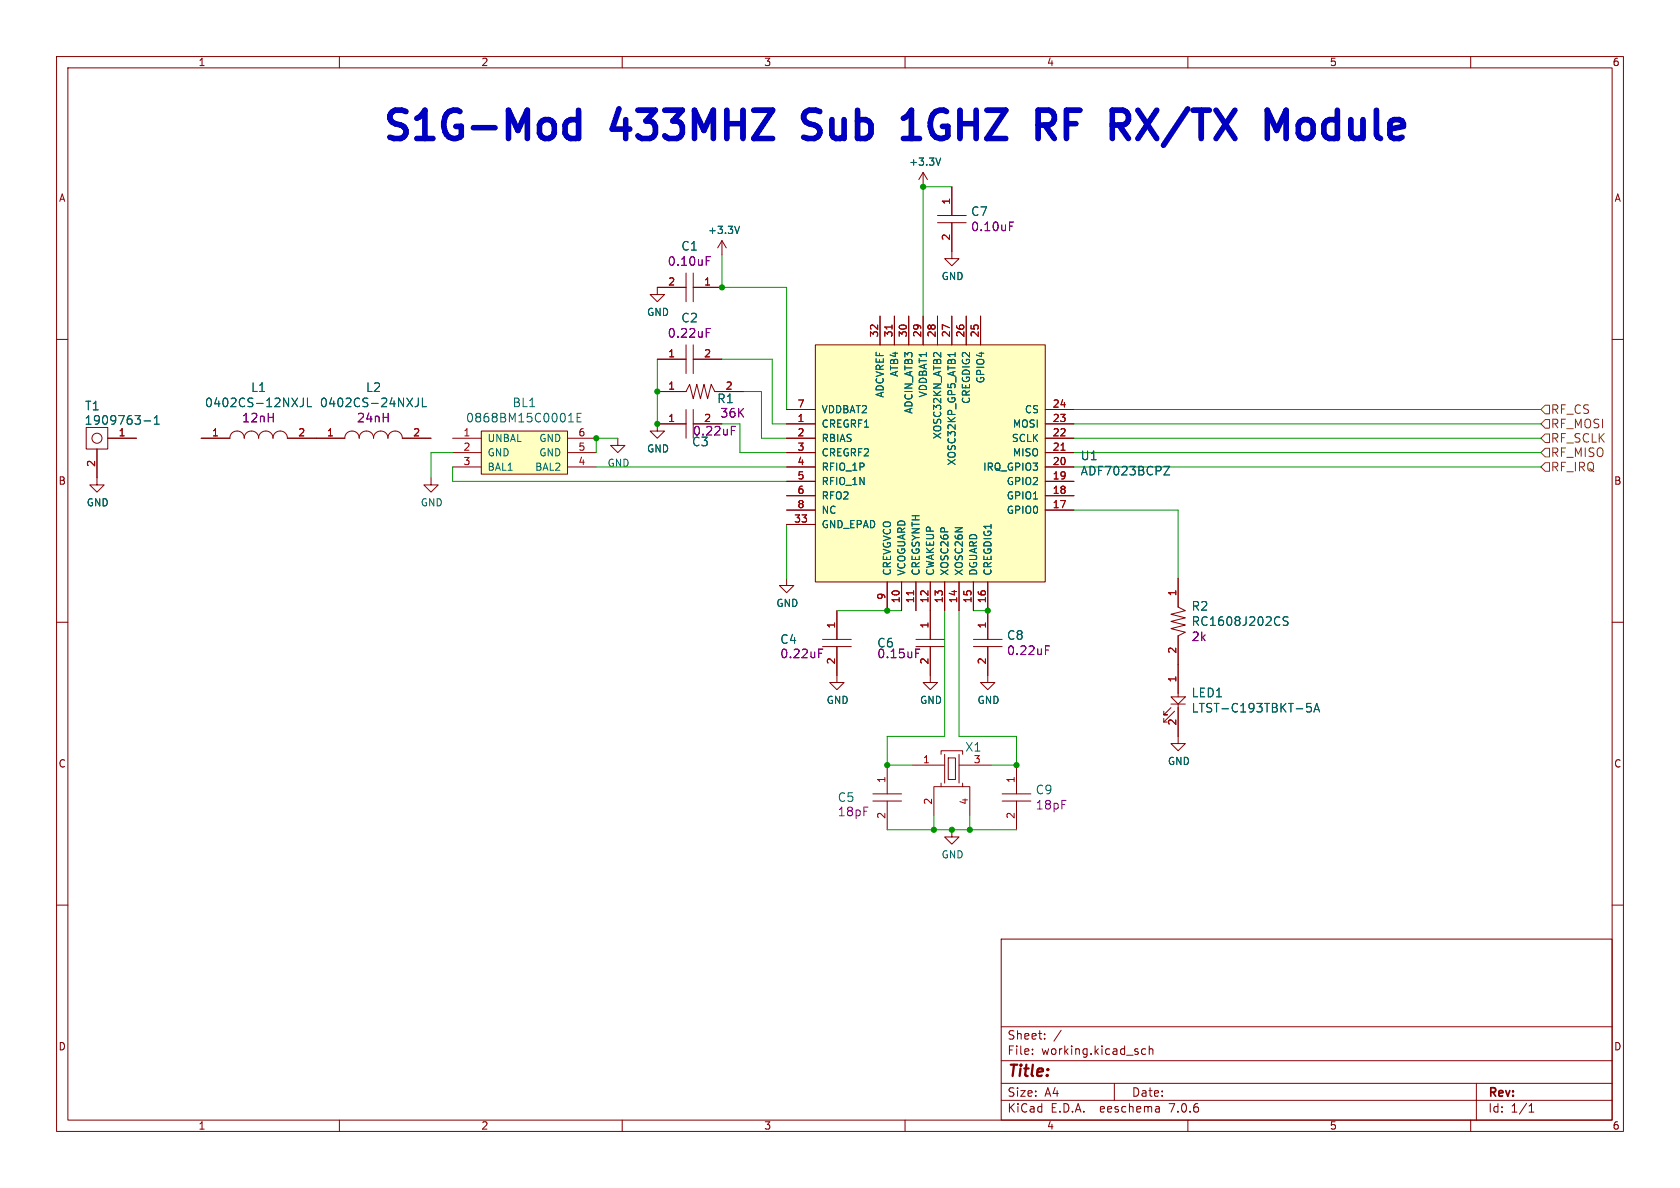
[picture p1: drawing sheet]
<svg xmlns="http://www.w3.org/2000/svg" width="297mm" height="210mm" viewBox="0 0 297 210" stroke-linecap="round" stroke-linejoin="round" font-family="sans-serif">
<g fill="none" stroke="#840000" stroke-width=".18">
<path d="M10 10h277v190h-277zM12 12h273v186h-273zM60 10v2M110 10v2M160 10v2M210 10v2M260 10v2M163.2 30.5v2.5M163.2 30.5l-.8 1.3M163.2 30.5l.8 1.3M165.7 38.1h5.1M165.7 39.4h5.1"/>
<path d="M168.3 39.4v6.3h1.2l-1.2 1.3-1.3-1.3h1.3M168.3 33v5.1M10 60h2M121.3 50.8h-5.1v1.3h1.3l-1.3 1.2-1.3-1.2h1.3M121.3 48.3v5M122.6 48.3v5M122.6 50.8h5M127.6 42.5l-.7 1.3M127.6 42.5v2.6M127.6 42.5l.8 1.3M155.6 55.9v5.1M158.1 55.9v5.1"/>
<path d="M160.7 55.9v5.1M163.2 55.9v5.1M165.7 55.9v5.1M168.3 55.9v5.1M170.8 55.9v5.1M173.4 55.9v5.1M285 60h2M15.2 75.6h3.8v3.8h-3.8zM17.1 79.4v6.3h1.3l-1.3 1.3-1.2-1.3h1.2M19 77.5h5.1M35.6 77.5h5a1.27 1.27 0 0 1 1.3-1.3 1.27 1.27 0 0 1 1.3 1.3 1.27 1.27 0 0 1 1.2-1.3 1.27 1.27 0 0 1 1.3 1.3 1.27 1.27 0 0 1 1.3-1.3 1.27 1.27 0 0 1 1.3 1.3 1.27 1.27 0 0 1 1.2-1.3 1.27 1.27 0 0 1 1.3 1.3h10.2a1.27 1.27 0 0 1 1.2-1.3 1.27 1.27 0 0 1 1.3 1.3 1.27 1.27 0 0 1 1.3-1.3 1.27 1.27 0 0 1 1.2 1.3 1.27 1.27 0 0 1 1.3-1.3 1.27 1.27 0 0 1 1.3 1.3 1.27 1.27 0 0 1 1.2-1.3 1.27 1.27 0 0 1 1.3 1.3h5.1M80 77.5h5.1"/>
<path d="M85.1 76.2h15.2v7.6h-15.2zM100.3 77.5h5.1M109.2 77.5v1.2h1.3l-1.3 1.3-1.3-1.3h1.3M116.2 69.2h5.1l.6-1.3 .7 2.6 .6-2.6 .6 2.6 .7-2.6 .6 2.6 .6-2.6 .7 1.3h5M116.2 63.5h5.1M121.3 74.9h-5.1v1.3h1.3l-1.3 1.3-1.3-1.3h1.3M121.3 61v5M121.3 72.4v5.1M122.6 61v5M122.6 72.4v5.1M122.6 63.5h5M122.6 74.9h5"/>
<path d="M139.1 77.5h5M139.1 74.9h5M139.1 72.4h5M144.1 61h40.7v41.9h-40.7zM184.8 77.5h5.1M184.8 74.9h5.1M184.8 72.4h5.1M76.2 84.5v1.2h1.3l-1.3 1.3-1.3-1.3h1.3M80 80h5.1M80 82.6h5.1M100.3 80h5.1M100.3 82.6h5.1"/>
<path d="M139.1 80h5M139.1 82.6h5M139.1 90.2h5M139.1 87.6h5M139.1 85.1h5M139.1 92.7h5M184.8 80h5.1M184.8 82.6h5.1M184.8 90.2h5.1M184.8 87.6h5.1M184.8 85.1h5.1M10 110h2"/>
<path d="M139.1 102.2v1.3h1.2l-1.2 1.3-1.3-1.3h1.3M145.4 113h5.1M145.4 114.3h5.1M148 114.3v6.4h1.2l-1.2 1.2-1.3-1.2h1.3M148 108v5M156.8 102.9v5.1M159.4 102.9v5.1M161.9 113h5.1M161.9 114.3h5.1M161.9 102.9v5.1M164.5 114.3v6.4h1.2l-1.2 1.2-1.3-1.2h1.3M164.5 102.9v10.1"/>
<path d="M167 102.9v5.1M169.5 102.9v5.1M172.1 113h5.1M172.1 114.3h5.1M172.1 102.9v5.1M174.6 114.3v6.4h1.3l-1.3 1.2-1.2-1.2h1.2M174.6 102.9v10.1M208.3 102.2v5.1l1.2 .7-2.5 .6 2.5 .6-2.5 .7 2.5 .6-2.5 .6 2.5 .7-1.2 .6v10.8M285 110h2M156.8 135.3v5M161.3 135.3h5M165.1 139.1h6.3"/>
<path d="M165.1 139.1v5M166.4 133.4v-.7h3.8v.7M166.4 138.4v.7M166.4 135.3h.6M167 133.4v5M167.6 134h1.3v3.8h-1.3zM169.5 133.4v5M169.5 135.3h.7M170.2 138.4v.7M170.3 135.3h5M171.4 139.1v5M179.7 135.3v5"/>
<path d="M205.7 127v.6M205.7 127.6h.7M207 123.2h2.5l-1.2 1.3zM207 125.1l-1.3 1.3h.7h-.7v-.7M207 124.5h2.5M207.6 125.7l-1.9 1.9M208.3 124.5v6.9h1.2l-1.2 1.3-1.3-1.3h1.3M10 160h2M154.3 140.3h5.1M154.3 141.6h5.1M156.8 141.6v5.1M168.3 146.7v1.3h1.2l-1.2 1.2-1.3-1.2h1.3"/>
<path d="M177.2 140.3h5M177.2 141.6h5M179.7 141.6v5.1M285 160h2M177 166h108v32h-108zM60 198v2M110 198v2M160 198v2M177 194.5h108M177 191.5h108M177 187.5h108M177 181.5h108"/>
<path d="M182.5 186.3v.1M182.5 185.5v.1M184.7 183.6v.1M184.7 182.8v.1M187.6 182.1l-1.3 2M197 191.5v3M202.5 185.5l-.4-.1-.3 .3v.4l.2 .2h.5M203.2 185.5l.2-.1 .3 .1 .1 .9M203.2 184.9v1.5M204.9 195.7l.1 .9M205 196.5l-.2 .1M205 196h-.2"/>
<path d="M210 198v2M260 198v2M261 191.5v6.5M270.3 196.6h.9M270.3 195.5l.4-.4v1.5"/>
<circle cx="17.1" cy="77.5" r=".89"/>
</g>
<g fill="none" stroke="#840084" stroke-width=".18">
<path d="M178.5 40h.5M178.5 39.3h.7M124.9 58.8h.5M124.9 58.1h.7M124.9 46.1h.5M124.9 45.4h.7M129.3 76.1h.5M129.3 75.4h.7M144.8 115.5h.5M144.8 114.7h.7M161.9 115.5h.5M161.9 114.7h.7"/>
<path d="M184.8 114.9h.5M184.8 114.2h.8"/>
</g>
<g fill="none" stroke="#006464" stroke-width=".18">
<path d="M166.3 27.9l-.4 1.3M130.7 40l-.4 1.3M25.5 74.4h1.1M27.3 75h.9M27.3 73.9l.4-.4v1.5M53.6 70.4v1.1a.49 .49 0 0 1-.6 .4M54.4 70.4v1.5h.7M74 70.4v1.1a.49 .49 0 0 1-.6 .4M74.7 70.4v1.5h.7M100.5 74.6h.9M100.7 73.4l.2-.3v1.5M102 73.8h.5"/>
<path d="M102.8 73.1h-.8v1.5h.8M165.2 62.4h.4M166.3 62.3v.8M168.9 62.3v.7M168.9 62.7h-1.3l.3 .2M205.8 82.4h1l-1 1.6h1M227.7 109.1l-.6-.1-.3 .3 .2 .4 .6 .3v.4l-.2 .2-.6-.1M231.8 124.3h-.8v.8l.2-.2 .5 .1 .1 .2v.5l-.3 .2-.5-.2M232.3 125.9l.5-1.6 .5 1.6M232.4 125.4h.7"/>
</g>
<g fill="#ffffc2" stroke="#ffffc2" stroke-width=".18">
<path d="M85.1 76.2h15.2v7.6h-15.2z"/>
<path d="M144.1 61h40.7v41.9h-40.7z"/>
</g>
<path d="M157.7 57.5v.7M187.6 79.6h.7M161.5 104.4v.8" fill="none" stroke="#a90000" stroke-width=".18"/>
<path d="M273.2 74.2h.7v1.5h-.7l-.8-.8zM273.2 79.2h.7v1.6h-.7l-.8-.8zM273.2 76.7h.7v1.5h-.7l-.8-.7zM273.2 71.6h.7v1.6h-.7l-.8-.8zM273.2 81.8h.7v1.5h-.7l-.8-.7z" fill="none" stroke="#725600" stroke-width=".18"/>
<path d="M102.3 19.5v5M142.3 20l-.2 .4v.5l.2 .5M183.5 19.5h1.9a1.36 1.36 0 0 1 1 1.3 1.36 1.36 0 0 1-1 1.3h-1.9M201.2 19.5l3.3 5M204.5 19.5l-3.3 5M99.9 23.5l.5 .7 .5 .3h.9l.5-.3M102.3 21.4l-.5-.3h-.9l-.5 .3-.5 .7M142.1 24.2l.7 .3M159.7 24.5h2.9M159.7 20.9l.5-.2 .9-1.2v5M184.7 22.1l1.7 2.4M230 21.4a1.36 1.36 0 0 1 2.1 .7v1.4a1.36 1.36 0 0 1-1.3 1 1.36 1.36 0 0 1-1.3-1v-1.4z" fill="none" stroke="#0000c2" stroke-width="1"/>
<g fill="none" stroke="#009600" stroke-width=".18">
<path d="M168.3 33h-5.1v22.9M127.6 45.1v5.7h11.5v21.6M109.2 77.5h-3.8v2.5M116.2 63.5v11.4M127.6 74.9h3.2v5.1h8.3M127.6 63.5h8.9v11.4h2.6M131.4 69.2h3.2v8.3h4.5M189.9 74.9h82.5M189.9 72.4h82.5M189.9 77.5h82.5M80 80h-3.8v4.5M80 82.6v2.5h59.1"/>
<path d="M105.4 82.6h33.7M139.1 92.7v9.5M189.9 80h82.5M189.9 90.2h18.4v12M189.9 82.6h82.5M148 108h11.4M167 108v22.2h-10.2v5.1h4.5M169.5 108v22.2h10.2v5.1h-4.4M172.1 108h2.5M156.8 146.7h22.9M165.1 144.1v2.6M171.4 144.1v2.6"/>
</g>
<g fill="#009600" stroke="#009600" stroke-width=".18">
<circle cx="165.1" cy="146.7" r=".46"/>
<circle cx="168.3" cy="146.7" r=".46"/>
<circle cx="171.4" cy="146.7" r=".46"/>
<circle cx="156.8" cy="135.3" r=".46"/>
<circle cx="116.2" cy="74.9" r=".46"/>
<circle cx="179.7" cy="135.3" r=".46"/>
<circle cx="174.6" cy="108" r=".46"/>
<circle cx="116.2" cy="69.2" r=".46"/>
<circle cx="127.6" cy="50.8" r=".46"/>
<circle cx="105.4" cy="77.5" r=".46"/>
<circle cx="156.8" cy="108" r=".46"/>
<circle cx="163.2" cy="33" r=".46"/>
</g>
<g font-size="7" fill="#0000c2">
<text x="67.3" y="25.2">S1G-Mod</text>
<text x="108.6" y="25.2">433MHZ</text>
<text x="144.5" y="25.2">Sub</text>
<text x="164.1" y="25.2">1GHZ</text>
<text x="189.7" y="25.2">RF</text>
<text x="204.8" y="25.2">RX/TX</text>
<text x="234.2" y="25.2">Module</text>
</g>
<text font-size="2.8" fill="#840000" x="178" y="190.9">Title:</text>
<g font-size="2.1" fill="#006464">
<text x="171.6" y="38.4">C7</text>
<text x="120.4" y="44.5">C1</text>
<text x="120.4" y="57.2">C2</text>
<text x="44.3" y="69.5">L1</text>
<text x="64.6" y="69.5">L2</text>
<text x="14.9" y="75.3">1909763-1</text>
<text x="15" y="72.7">T1</text>
<text x="36.1" y="72.2">0402CS-12NXJL</text>
<text x="56.5" y="72.2">0402CS-24NXJL</text>
<text x="82.3" y="74.9">0868BM15C0001E</text>
<text x="90.5" y="72.2">BL1</text>
<text x="191" y="81.6">U1</text>
<text x="191" y="84.3">ADF7023BCPZ</text>
<text x="177.9" y="113.3">C8</text>
<text x="210.6" y="108.2">R2</text>
<text x="210.6" y="110.8">RC1608J202CS</text>
<text x="210.6" y="123.5">LED1</text>
<text x="210.6" y="126.2">LTST-C193TBKT-5A</text>
<text x="170.6" y="133.1">X1</text>
<text x="183" y="140.6">C9</text>
</g>
<g font-size="2.1" fill="#840084">
<text x="171.6" y="41.1">0.10uF</text>
<text x="118" y="47.2">0.10uF</text>
<text x="118" y="59.9">0.22uF</text>
<text x="126.7" y="71.5">R1</text>
<text x="42.7" y="74.9">12nH</text>
<text x="63" y="74.9">24nH</text>
<text x="122.4" y="77.2">0.22uF</text>
<text x="127.3" y="74">36K</text>
<text x="122.3" y="79.1">C3</text>
<text x="210.6" y="113.5">2k</text>
<text x="137.9" y="114">C4</text>
<text x="137.9" y="116.6">0.22uF</text>
<text x="155" y="114.7">C6</text>
<text x="155" y="116.6">0.15uF</text>
<text x="177.9" y="116">0.22uF</text>
<text x="148" y="142">C5</text>
<text x="183" y="143.3">18pF</text>
<text x="148" y="144.5">18pF</text>
</g>
<g font-size="2.1" fill="#725600">
<text x="274.1" y="75.9">RF_MOSI</text>
<text x="274.1" y="73.4">RF_CS</text>
<text x="274.1" y="83.5">RF_IRQ</text>
<text x="274.1" y="81">RF_MISO</text>
<text x="274.1" y="78.5">RF_SCLK</text>
</g>
<g font-size="2.1" fill="#840000">
<text x="178" y="184">Sheet:</text>
<text x="178" y="186.7">File:</text>
<text x="184.1" y="186.7">working.kicad_sch</text>
<text x="178" y="196.9">KiCad</text>
<text x="178" y="194.1">Size:</text>
<text x="184.7" y="194.1">A4</text>
<text x="185.7" y="196.9">E.D.A.</text>
<text x="194.6" y="196.9">eeschema</text>
<text x="200" y="194.1">Date:</text>
<text x="207" y="196.9">7.0.6</text>
<text x="263" y="194.3">Rev:</text>
<text x="263" y="196.9">Id:</text>
<text x="267.1" y="196.9">1/1</text>
</g>
<g font-size="1.8" fill="#840000">
<text x="35" y="11.9">1</text>
<text x="85" y="11.9">2</text>
<text x="135" y="11.9">3</text>
<text x="185" y="11.9">4</text>
<text x="235" y="11.9">5</text>
<text x="285" y="11.9">6</text>
<text x="10.3" y="35.9">A</text>
<text x="285.3" y="35.9">A</text>
<text x="10.3" y="85.9">B</text>
<text x="285.3" y="85.9">B</text>
<text x="10.3" y="135.9">C</text>
<text x="285.3" y="135.9">C</text>
<text x="10.3" y="185.9">D</text>
<text x="285.3" y="185.9">D</text>
<text x="35" y="199.9">1</text>
<text x="85" y="199.9">2</text>
<text x="135" y="199.9">3</text>
<text x="185" y="199.9">4</text>
<text x="235" y="199.9">5</text>
<text x="285" y="199.9">6</text>
</g>
<g font-size="1.8" fill="#006464">
<text x="160.6" y="29.5">+3.3V</text>
<text x="125.1" y="41.6">+3.3V</text>
<text x="166.4" y="49.7">GND</text>
<text x="114.3" y="56.1">GND</text>
<text x="156.4" y="70.4" transform="rotate(-90 156.4 70.4)">ADCVREF</text>
<text x="159" y="66.7" transform="rotate(-90 159 66.7)">ATB4</text>
<text x="164.1" y="70.3" transform="rotate(-90 164.1 70.3)">VDDBAT1</text>
<text x="171.7" y="71.5" transform="rotate(-90 171.7 71.5)">CREGDIG2</text>
<text x="174.2" y="67.9" transform="rotate(-90 174.2 67.9)">GPIO4</text>
<text x="145.2" y="75.8">CREGRF1</text>
<text x="145.2" y="73.3">VDDBAT2</text>
<text x="161.5" y="73.2" transform="rotate(-90 161.5 73.2)">ADCIN_ATB3</text>
<text x="166.6" y="77.7" transform="rotate(-90 166.6 77.7)">XOSC32KN_ATB2</text>
<text x="179" y="75.8">MOSI</text>
<text x="181.1" y="73.3">CS</text>
<text x="86.1" y="78.3">UNBAL</text>
<text x="86.1" y="80.9">GND</text>
<text x="86.1" y="83.4">BAL1</text>
<text x="94.5" y="83.4">BAL2</text>
<text x="95.2" y="80.9">GND</text>
<text x="95.2" y="78.3">GND</text>
<text x="107.3" y="82.7">GND</text>
<text x="114.3" y="80.2">GND</text>
<text x="145.2" y="78.3">RBIAS</text>
<text x="145.2" y="80.9">CREGRF2</text>
<text x="145.2" y="83.4">RFIO_1P</text>
<text x="169.1" y="82.4" transform="rotate(-90 169.1 82.4)">XOSC32KP_GP5_ATB1</text>
<text x="173.7" y="83.4">IRQ_GPIO3</text>
<text x="178.8" y="78.3">SCLK</text>
<text x="179" y="80.9">MISO</text>
<text x="15.2" y="89.7">GND</text>
<text x="74.3" y="89.7">GND</text>
<text x="145.2" y="86">RFIO_1N</text>
<text x="145.2" y="88.5">RFO2</text>
<text x="177.9" y="88.5">GPIO1</text>
<text x="177.9" y="86">GPIO2</text>
<text x="145.2" y="93.6">GND_EPAD</text>
<text x="145.2" y="91">NC</text>
<text x="177.9" y="91">GPIO0</text>
<text x="157.7" y="101.9" transform="rotate(-90 157.7 101.9)">CREVGVCO</text>
<text x="160.2" y="101.9" transform="rotate(-90 160.2 101.9)">VCOGUARD</text>
<text x="162.8" y="101.9" transform="rotate(-90 162.8 101.9)">CREGSYNTH</text>
<text x="165.3" y="101.9" transform="rotate(-90 165.3 101.9)">CWAKEUP</text>
<text x="167.9" y="101.9" transform="rotate(-90 167.9 101.9)">XOSC26P</text>
<text x="170.4" y="101.9" transform="rotate(-90 170.4 101.9)">XOSC26N</text>
<text x="172.9" y="101.9" transform="rotate(-90 172.9 101.9)">DGUARD</text>
<text x="175.5" y="101.9" transform="rotate(-90 175.5 101.9)">CREGDIG1</text>
<text x="137.2" y="107.5">GND</text>
<text x="146" y="124.6">GND</text>
<text x="162.6" y="124.6">GND</text>
<text x="172.7" y="124.6">GND</text>
<text x="206.4" y="135.4">GND</text>
<text x="166.4" y="151.9">GND</text>
</g>
<g font-size="1.8" fill="#a90000">
<text x="168" y="36.3" transform="rotate(-90 168 36.3)">1</text>
<text x="168" y="42.6" transform="rotate(-90 168 42.6)">2</text>
<text x="118" y="50.5">2</text>
<text x="124.4" y="50.5">1</text>
<text x="155.3" y="59.7" transform="rotate(-90 155.3 59.7)">32</text>
<text x="157.9" y="59.7" transform="rotate(-90 157.9 59.7)">31</text>
<text x="160.4" y="59.7" transform="rotate(-90 160.4 59.7)">30</text>
<text x="162.9" y="59.7" transform="rotate(-90 162.9 59.7)">29</text>
<text x="165.5" y="59.7" transform="rotate(-90 165.5 59.7)">28</text>
<text x="168" y="59.7" transform="rotate(-90 168 59.7)">27</text>
<text x="170.6" y="59.7" transform="rotate(-90 170.6 59.7)">26</text>
<text x="173.1" y="59.7" transform="rotate(-90 173.1 59.7)">25</text>
<text x="118" y="63.2">1</text>
<text x="124.4" y="63.2">2</text>
<text x="118" y="69">1</text>
<text x="128.2" y="69">2</text>
<text x="20.9" y="77.2">1</text>
<text x="37.4" y="77.2">1</text>
<text x="52.6" y="77.2">2</text>
<text x="57.7" y="77.2">1</text>
<text x="73" y="77.2">2</text>
<text x="81.8" y="77.2">1</text>
<text x="102.2" y="77.2">6</text>
<text x="118" y="74.7">1</text>
<text x="124.4" y="74.7">2</text>
<text x="140.9" y="74.7">1</text>
<text x="140.9" y="77.2">2</text>
<text x="140.9" y="72.1">7</text>
<text x="186" y="77.2">22</text>
<text x="186" y="74.7">23</text>
<text x="186" y="72.1">24</text>
<text x="16.9" y="82.6" transform="rotate(-90 16.9 82.6)">2</text>
<text x="81.8" y="79.8">2</text>
<text x="81.8" y="82.3">3</text>
<text x="102.2" y="82.3">4</text>
<text x="102.2" y="79.8">5</text>
<text x="140.9" y="79.8">3</text>
<text x="140.9" y="82.3">4</text>
<text x="186" y="82.3">20</text>
<text x="186" y="79.8">21</text>
<text x="140.9" y="84.8">5</text>
<text x="140.9" y="87.4">6</text>
<text x="140.9" y="89.9">8</text>
<text x="186" y="89.9">17</text>
<text x="186" y="87.4">18</text>
<text x="186" y="84.8">19</text>
<text x="140.3" y="92.5">33</text>
<text x="156.6" y="106.1" transform="rotate(-90 156.6 106.1)">9</text>
<text x="159.1" y="106.7" transform="rotate(-90 159.1 106.7)">10</text>
<text x="161.7" y="106.7" transform="rotate(-90 161.7 106.7)">11</text>
<text x="164.2" y="106.7" transform="rotate(-90 164.2 106.7)">12</text>
<text x="166.8" y="106.7" transform="rotate(-90 166.8 106.7)">13</text>
<text x="169.3" y="106.7" transform="rotate(-90 169.3 106.7)">14</text>
<text x="171.8" y="106.7" transform="rotate(-90 171.8 106.7)">15</text>
<text x="174.4" y="106.7" transform="rotate(-90 174.4 106.7)">16</text>
<text x="208" y="105.5" transform="rotate(-90 208 105.5)">1</text>
<text x="147.7" y="111.2" transform="rotate(-90 147.7 111.2)">1</text>
<text x="164.2" y="111.2" transform="rotate(-90 164.2 111.2)">1</text>
<text x="174.4" y="111.2" transform="rotate(-90 174.4 111.2)">1</text>
<text x="147.7" y="117.5" transform="rotate(-90 147.7 117.5)">2</text>
<text x="164.2" y="117.5" transform="rotate(-90 164.2 117.5)">2</text>
<text x="174.4" y="117.5" transform="rotate(-90 174.4 117.5)">2</text>
<text x="208" y="115.6" transform="rotate(-90 208 115.6)">2</text>
<text x="208" y="120.7" transform="rotate(-90 208 120.7)">1</text>
<text x="208" y="128.3" transform="rotate(-90 208 128.3)">2</text>
<text x="163.1" y="135">1</text>
<text x="172.1" y="135">3</text>
<text x="156.6" y="138.5" transform="rotate(-90 156.6 138.5)">1</text>
<text x="164.8" y="142.3" transform="rotate(-90 164.8 142.3)">2</text>
<text x="171.2" y="142.3" transform="rotate(-90 171.2 142.3)">4</text>
<text x="179.5" y="138.5" transform="rotate(-90 179.5 138.5)">1</text>
<text x="156.6" y="144.9" transform="rotate(-90 156.6 144.9)">2</text>
<text x="179.5" y="144.9" transform="rotate(-90 179.5 144.9)">2</text>
</g>
</svg>
